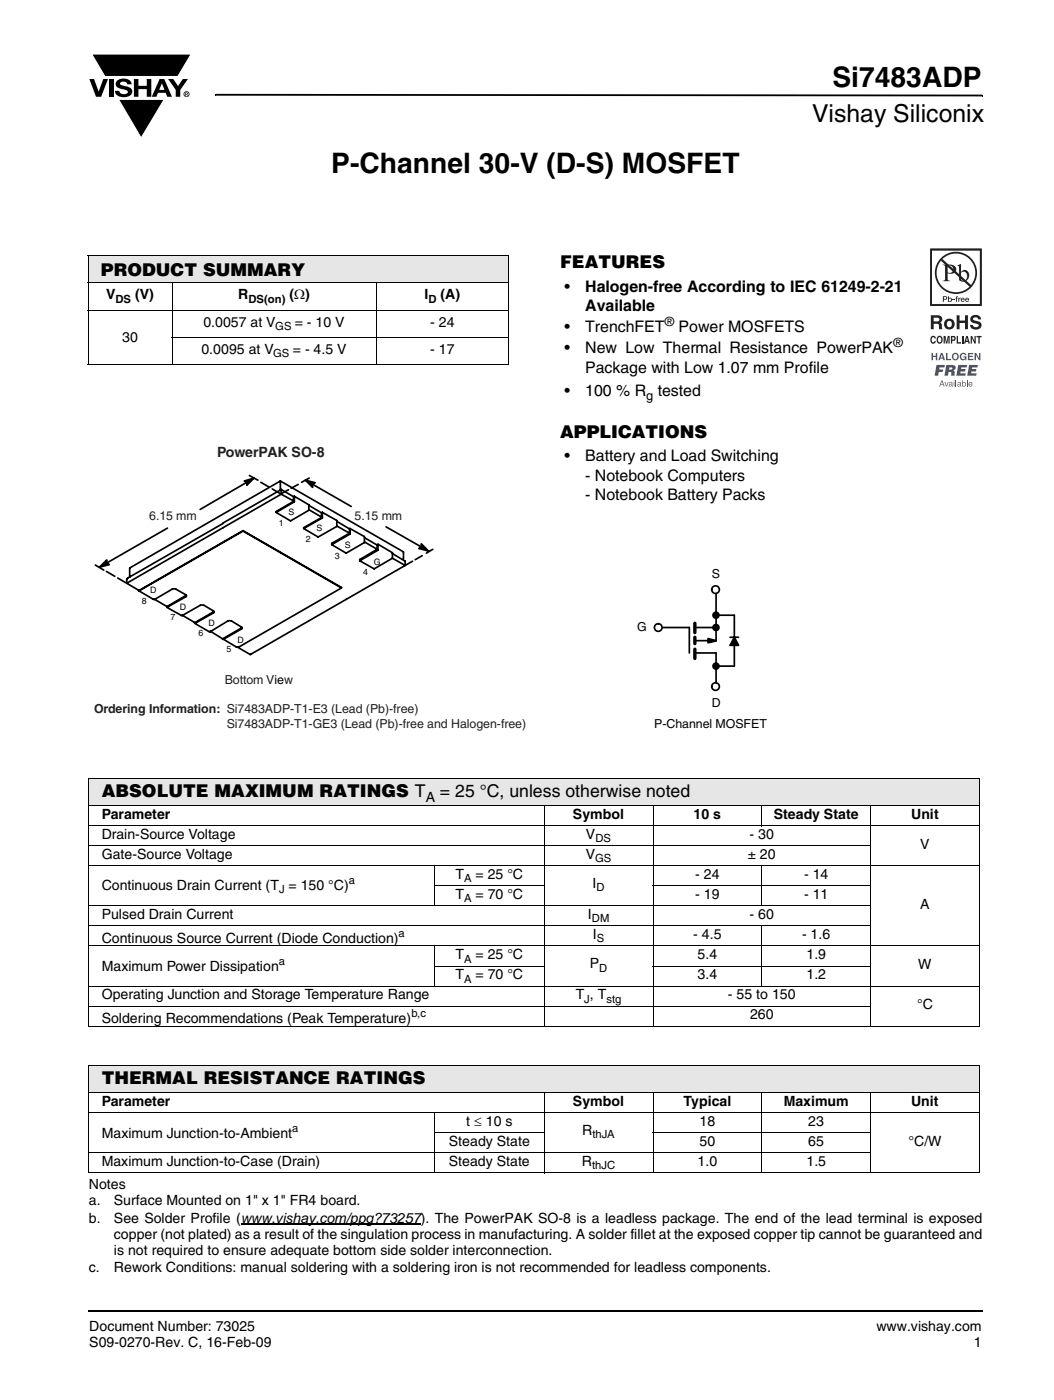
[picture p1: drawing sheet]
<svg xmlns="http://www.w3.org/2000/svg" width="210mm" height="279mm" viewBox="0 0 210 279" stroke-linecap="round" stroke-linejoin="round" font-family="sans-serif">
<g fill="#000">
<path d="M17.8 15.8h1l.9 2.5 .9-2.5h.9l-1.3 3.5h-1zM18.3 10.8h19.8l-2.6 4.5h-14.6zM21.7 15.8h.9v3.5h-.9zM23.4 16.1a2.08 2.08 0 0 1 2.8 .3l.1 .4h-.9a.78 .78 0 0 0-.7-.5 .78 .78 0 0 0-.8 .4l.3 .3 1 .2a1.06 1.06 0 0 1 1.2 1 1.06 1.06 0 0 1-1.1 1.1 1.71 1.71 0 0 1-2.4-1.2h.9a.95 .95 0 0 0 .8 .7 .95 .95 0 0 0 .9-.4 1.3 1.3 0 0 0-1.2-.6 1.02 1.02 0 0 1-1.1-.6 1.02 1.02 0 0 1 .2-1.1zM26.7 15.8h.9v1.3h1.7v-1.3h.9v3.5h-.9v-1.5h-1.7v1.5h-.9zM23.6 19.8h9.2l-4.6 7.7zM33.5 15.8h1.1l.9 1.4 1-1.4h1l-1.5 2.2v1.3h-.9v-1.4zM42.9 18.7h.2v.4h-.2zM43.1 18.7l152.8 .2v.3l-152.8-.1zM195.9 18.9h.2v.3h-.2zM17.6 261.5h.2v.4h-.2z"/>
<path d="M32.3 16.6l-.5 1.3h1zM31.8 15.8h1l1.5 3.5h-.9l-.3-.8h-1.6l-.3 .8h-.9z"/>
<path d="M37.1 18.6v.1h.2v-.1zM37 18.5h.4l.1 .2-.2 .1 .2 .3-.3-.3-.1 .3h-.1zM36.8 18.8a.45 .45 0 0 0 .9 0 .45 .45 0 0 0-.9 0zM36.6 18.8a.6 .6 0 0 1 1.2 0 .6 .6 0 0 1-1.2 0z"/>
</g>
<path d="M18.3 10.8h19.8l-2.6 4.5h-14.6zM23.6 19.8h9.2l-4.6 7.7z" fill="none" stroke="#fff" stroke-width=".2"/>
<path d="M17.8 261.7h178.2" fill="none" stroke="#000" stroke-width=".36"/>
<path d="M17.6 50.9h83.8v5.5h-83.8z" fill="#e6e6e6"/>
<path d="M17.5 50.9h84M17.5 56.4h84M17.6 51v21.7M34.3 56.3v16.6M75 56.3v16.6M101.4 51v21.7M17.5 61.9h84M17.5 72.8h84M34.2 67.3h67.3" fill="none" stroke="#000" stroke-width=".2"/>
<path d="M18.8 88.8h86.2v57h-86.2z" fill="#fff"/>
<g fill="none" stroke="#000" stroke-width=".34">
<path d="M48.7 96l2-.6-1.5 1.4v-.5zM49.7 94.9l1.7 .9M50.7 95.4l-10.8 6.3M55.9 96v1.9M55.9 96l-30 17.4v1.8M55.9 96l24.6 14.1v1.5M56.1 97.7v.9M56.1 97.7l2.5 1.4M56.1 97.7l-11.6 6.7M56.1 98.6l-30.8 17.8M56.1 98.6l2.5 1.4M58.7 99l-.1 .1v1l-3.5 2v.2"/>
<path d="M60.9 95.8l2 .5-.5 .4v.6zM60.9 95.8l9.2 5.3M61.7 95.4l-1.5 .9M19 112.8l1.7 1M21.3 111.7v.6l.5 .4-1.9 .5zM27.6 117.8l.1 .1M27.7 117.9l2.9 1.7h.3M30.9 119.6l3.8-2.1 .4 .1 2.1 1.2-.2 .3-3.6 2h-.1M30.9 119.6l2.4 1.5M33.4 105.4l-13.5 7.8M37 118.9l-3.7 2.2M44.5 104.5l-19.1 10.9-.1 .2v.8"/>
<path d="M48.5 106l19.6 11.3-20.6 11.9M48.5 105.9l19.6 11.4M48.5 105.9v.1M48.5 105.9l-20.8 11.9-2.4-1.4M48.5 106l-20.8 11.9M55.1 102.3l3.6-2.2v-1.1l2.9 1.7v1.1l-3.6 2.2zM60.6 105.5l3.7-2.1v-1.1l2.9 1.6v1.2l-3.7 2.1zM61.7 101.8l2.4 1.4M61.7 100.9l2.4 1.4M64.3 102.3h-.2v1l-3.5 2v.2M66.2 108.7l3.6-2.1v-1.1l2.9 1.6v1.2l-3.6 2.1zM67.2 104l2.5 1.6"/>
<path d="M67.2 105l2.5 1.4M69.7 106.4l-3.5 2v.3M69.8 105.5l-.1 .9M71.8 111.9l3.6-2.1v-1.2l2.9 1.7v1.1l-3.7 2.1zM72.8 107.3l2.4 1.5M72.8 108.2l2.4 1.4M75.2 109.6l-3.4 2.1v.2M75.4 108.7l-.2 .1v.8M77 105.1l8.5 4.9M78.3 110.5l2.5 1.5v.8M78.3 111.4l2.5 1.4M80.8 112.8l-30.8 17.8-5.4-3"/>
<path d="M84 108.5l1.5 1.5-2-.5 .5-.4zM86.3 109.6l-1.2 .8M33.3 121.2l2.9 1.6 4.1-2.1 .4 .1 1.9 1.1M36.5 122.8l2.4 1.5M38.9 124.4l2.8 1.7h.3l3.8-2.2h.4l1.9 1.2M42 126l2.4 1.5M42.6 121.9l.1 .2-.1 .2-3.8 2.1 3.8-2.3M44.4 127.5l.2 .1M48.2 125.1l.1 .3-.2 .1-3.5 2.1M48.2 125.3l-3.8 2.2"/>
</g>
<path d="M48.7 96l2-.6-1.5 1.4v-.5zM60.9 95.8l2 .5-.5 .4v.6zM21.3 111.7v.6l.5 .4-1.9 .5zM84 108.5l1.5 1.5-2-.5 .5-.4z" fill="#000"/>
<path d="M52 96.3l4.1 2.3M21.2 114l4.1 2.4" fill="none" stroke="#000" stroke-width=".34" stroke-dasharray="1.9 .7"/>
<path d="M59.5 96.7l-3.4 1.8M84.2 110.9l-3.4 1.9" fill="none" stroke="#000" stroke-width=".34" stroke-dasharray="1.6 .6"/>
<path d="M127.1 113h25.9v32.9h-25.9z" fill="#fff"/>
<path d="M142.8 118.4v9.5M138.6 125.2h4.2" fill="none" stroke="#000" stroke-width=".34"/>
<circle cx="142.7" cy="137" r=".76" fill="#fff"/>
<g fill="none" stroke="#000" stroke-width=".34">
<path d="M131.9 125.2h5.6v5.1M138.6 127.9h4.2l-1.6-.5v.9l1.6-.4M138.6 130.3h4.2v6M142.8 122.8h3.7v10.1h-3.7M145.6 127.2h1.7M146.5 127.2l.8 1.6h-1.7z"/>
<circle cx="142.7" cy="137" r=".76"/>
</g>
<path d="M138.6 124.4v1.8M138.6 127.2v1.3M138.6 129.6v1.8" fill="none" stroke="#000" stroke-width=".68"/>
<path d="M141.2 127.4l1.6 .5-1.6 .4zM146.5 127.2l.8 1.6h-1.7z" fill="#000"/>
<circle cx="131.3" cy="125.2" r=".76" fill="#fff"/>
<circle cx="131.3" cy="125.2" r=".76" fill="none" stroke="#000" stroke-width=".34"/>
<circle cx="142.7" cy="117.7" r=".76" fill="#fff"/>
<g fill="none" stroke="#000" stroke-width=".34">
<circle cx="142.7" cy="117.7" r=".76"/>
<circle cx="142.8" cy="122.8" r=".59"/>
<circle cx="142.8" cy="125.2" r=".59"/>
<circle cx="142.8" cy="132.9" r=".59"/>
</g>
<g fill="#000">
<circle cx="142.8" cy="122.8" r=".59"/>
<circle cx="142.8" cy="125.2" r=".59"/>
<circle cx="142.8" cy="132.9" r=".59"/>
</g>
<path d="M48 244.3h35.9" fill="none" stroke="#000" stroke-width=".21"/>
<g fill="#e6e6e6">
<path d="M17.7 155.3h177.7v5.5h-177.7z"/>
<path d="M17.7 212.6h177.7v5.5h-177.7z"/>
</g>
<g fill="none" stroke="#000" stroke-width=".2">
<path d="M17.6 155.3h177.9M17.7 155.4v49.3M195.4 155.4v49.3M17.6 160.8h112.6M17.6 164.8h177.9M17.6 168.8h156.2M17.6 172.8h177.9M86.6 176.8h22M86.7 172.7v8.2M108.6 160.7v44.2M130.2 176.8h43.6M130.3 160.7v44.2"/>
<path d="M130.4 160.8h43.2M152 160.7v4.2M152 172.7v8.2M173.7 160.7v44.2M173.8 160.8h21.7M17.6 180.8h156.2M17.6 184.8h156.2M17.6 188.8h177.9M17.6 196.8h177.9M86.6 192.8h22M86.7 188.7v8.2M130.2 192.8h43.6"/>
<path d="M152 184.7v12.2M17.6 200.8h156.2M17.6 204.8h177.9M17.6 212.6h177.9M17.6 218.1h112.6M17.7 212.6v21.4M108.6 218v16.1M130.3 218v16.1M130.4 218.1h43.2M152 218v16.1M173.7 218v16.1M173.8 218.1h21.7"/>
<path d="M195.4 212.6v21.4M17.6 222.1h177.9M17.6 230.1h156.2M17.6 234.1h177.9M86.6 226.1h22M86.7 222v12.1M130.2 226.1h43.6"/>
</g>
<g fill="#fff">
<path d="M182.2 49.6h13.6v29.9h-13.6z"/>
<path d="M185.6 49.6h10.2v27.6h-10.2z"/>
</g>
<path d="M185.9 50h9.6v10.7h-9.6zM185.6 49.6v11.5h10.2v-11.5z" fill="#201d1e"/>
<g fill="#3853a3">
<path d="M185.8 70.4h.3v.6h.6v-.6h.3v1.5h-.3v-.7h-.6v.7h-.3z"/>
<path d="M188.7 70.4h.3v1.2h.7v.3h-1z"/>
<path d="M191.6 70.6a.68 .68 0 0 1 1.2 .3l-.8-.2a.55 .55 0 0 0-.2 .6 .55 .55 0 0 0 .4 .4l.3-.3h-.3v-.3h.6v.8h-.2v-.2a.71 .71 0 0 1-1.1 0 .71 .71 0 0 1 .1-1.1z"/>
<path d="M193.1 70.4h1v.3h-.7v.3h.7v.3h-.7v.3h.8v.3h-1.1z"/>
<path d="M194.4 70.4h.3l.6 1v-1h.3v1.5h-.3l-.6-1v1h-.3z"/>
<path d="M186.8 72.8h1.7l-.1 .5h-1v.4h.7l-.1 .5h-.7l-.2 .8h-.7z"/>
<path d="M191.2 72.8h1.7l-.1 .5h-1l-.1 .3h.9l-.1 .5h-.9v.4h1.1l-.1 .5h-1.8z"/>
<path d="M193.3 72.8h1.8l-.1 .5h-1.1v.3h.9l-.1 .5h-.9l-.1 .4h1.1l-.1 .5h-1.8z"/>
<path d="M188.4 76.2h.2l.2 .8 .3-.8h.1l-.3 .9h-.2z"/>
<path d="M190.6 75.9h.2v1.2h-.2z"/>
<path d="M192.9 75.9h.1v1.2h-.1z"/>
<path d="M187.8 70.8l-.1 .5h.3zM187.7 70.4h.3l.5 1.5h-.3l-.1-.3h-.5l-.1 .3h-.3z"/>
<path d="M190.1 71.2a.5 .5 0 0 0 1 0 .5 .5 0 0 0-1 0zM189.8 71.2a.75 .75 0 0 1 1.5 0 .75 .75 0 0 1-1.5 0z"/>
<path d="M189.4 73.3l-.1 .5 .6-.1v-.3zM188.8 72.8l1.7 .2a.63 .63 0 0 1-.3 1l.3 .2-.1 .8h-.7l.1-.6-.4-.2h-.2l-.1 .8h-.7z"/>
<path d="M187.9 76.1l-.2 .5h.4zM187.8 75.9h.2l.4 1.2h-.1l-.2-.3h-.4l-.2 .3h-.1z"/>
<path d="M189.5 76.8v.2h.1h.2v-.3zM189.4 76.3l.3-.1 .2 .1 .2 .8-.8-.1v-.3l.6-.2-.3-.2-.3 .2z"/>
<path d="M190.3 76.2h.1v.9h-.1zM190.3 75.9h.1v.2h-.1z"/>
<path d="M191.2 76.8l-.1 .2h.2h.2v-.3zM191 76.3l.4-.1 .2 .1 .2 .8-.8-.1v-.3l.5-.2-.2-.2-.3 .2z"/>
<path d="M192 76.7a.31 .31 0 0 0 .6 0 .31 .31 0 0 0-.6 0zM191.9 75.9h.2v.5a.4 .4 0 0 1 .6 .3 .4 .4 0 0 1-.6 .3l-.2 .1z"/>
<path d="M193.4 76.4l-.1 .2h.5l-.1-.2zM193.4 76.3h.4l.1 .2 .1 .2h-.7l.3 .3 .4-.1-.3 .2a.47 .47 0 0 1-.5-.2 .47 .47 0 0 1 .2-.6z"/>
</g>
<g fill="#231f20">
<path d="M190.8 62.9h.6v1.1h1.1v-1.1h.6v2.8h-.6v-1.2h-1.1v1.2h-.6z"/>
<path d="M193.9 63.1a1.15 1.15 0 0 1 1.8 .6h-.5l-.1-.1a.68 .68 0 0 0-.9-.1v.3l.2 .2a1.29 1.29 0 0 1 1.4 .9 1.17 1.17 0 0 1-1.1 .9 1.17 1.17 0 0 1-1.2-1h.6v.2a.67 .67 0 0 0 1.1-.1l-.2-.2-.6-.2a.82 .82 0 0 1-.8-.5 .82 .82 0 0 1 .3-.9z"/>
<path d="M185.8 67.2l.4-.2 .3 .1 .2 .4-.7-.2a.66 .66 0 0 0 .2 1l.2-.3h.3a.54 .54 0 0 1-.5 .6 .54 .54 0 0 1-.6-.4z"/>
<path d="M188.2 67h.4l.2 1.2 .3-1.2h.3v1.6h-.2v-1.3l-.2 1.3h-.3l-.2-1.3v1.3h-.3z"/>
<path d="M190.8 67h.3v1.3h.6v.3h-.9z"/>
<path d="M191.9 67h.2v1.6h-.2z"/>
<path d="M193.6 67h.3l.5 1.1v-1.1h.2v1.6h-.2l-.5-1.1v1.1h-.3z"/>
<path d="M194.8 67h1v.3h-.4v1.3h-.2v-1.3h-.4z"/>
<path d="M190.1 59.7h.4v.2h-.4z"/>
<path d="M190.8 59.2l.3-.1-.2 .2 .2 .1v.2h-.2v.6h-.2v-.6h-.1z"/>
<path d="M191.2 59.4h.1v.2l.3-.2v.2h-.2v.6h-.2z"/>
<path d="M186.3 63.4v.7h.9a.39 .39 0 0 0 0-.6zM185.7 62.9h1.4a.79 .79 0 0 1 .8 .4 .79 .79 0 0 1-.1 .9l-.3 .2a.98 .98 0 0 1 .4 1.2l.1 .1h-.6l-.2-1-.9-.1v1.1h-.6z"/>
<path d="M189.1 64.1a.63 .63 0 0 0-.2 .8 .63 .63 0 0 0 .7 .3 .63 .63 0 0 0 .3-.7 .63 .63 0 0 0-.8-.4zM188.3 64.7a1.1 1.1 0 0 1 2.2 0 1.1 1.1 0 0 1-2.2 0z"/>
<path d="M187.3 67.3a.64 .64 0 0 0 .1 1h.2a.64 .64 0 0 0-.2-1zM187.1 67.1l.2-.1a.56 .56 0 0 1 .7 .4 .82 .82 0 0 1-.6 1.2h-.1a.89 .89 0 0 1-.2-1.5z"/>
<path d="M190 67.3v.5l.4-.1-.1-.3zM189.7 67h.6a.5 .5 0 0 1 .3 .5 .5 .5 0 0 1-.3 .5h-.3v.6h-.3z"/>
<path d="M192.9 67.4l-.2 .6h.3zM192.7 67h.3l.5 1.6h-.3l-.1-.3h-.4l-.1 .3h-.3z"/>
<path d="M185.9 50h9.6v10.7h-9.6zM185.6 49.6v11.5h10.2v-11.5z"/>
<path d="M188.3 59.3v.4l.4-.1v-.3zM188.1 59.1l.7 .1 .2 .3-.2 .3h-.5v.4h-.2z"/>
<path d="M189.2 59.8a.3 .3 0 0 0 .6 0 .3 .3 0 0 0-.6 0zM189.1 59.1h.2v.4a.38 .38 0 0 1 .5 .1 .38 .38 0 0 1 0 .5 .38 .38 0 0 1-.5 0l-.2 .1z"/>
<path d="M191.9 59.6l-.1 .2h.5l-.3-.3zM191.8 59.5h.5l.1 .4h-.6l.1 .1h.5a.42 .42 0 0 1-.6 .1 .42 .42 0 0 1 0-.6z"/>
<path d="M192.8 59.6l-.1 .2h.4l-.2-.3zM192.7 59.5h.4l.2 .4h-.6l.1 .1h.5a.42 .42 0 0 1-.7 .1 .42 .42 0 0 1 .1-.6z"/>
<path d="M189 53v1.4a.75 .75 0 0 0 1.2-.7 .75 .75 0 0 0-1.2-.7zM188.1 52.8a2.81 2.81 0 0 1 2.4 .4 .97 .97 0 0 1 0 1.2 .97 .97 0 0 1-1.2 .2l-.3-.1v1.1l.1 .3 .4 .2h-1.4l.3-.1 .1-.4v-2.3v-.2z"/>
<path d="M191.7 54.5v1.3l.2 .1a.72 .72 0 0 0 .8 0 .72 .72 0 0 0 .2-.8 .72 .72 0 0 0-.3-.8 .72 .72 0 0 0-.9 .2zM190.9 53l.8-.3v1.6a.89 .89 0 0 1 1.1-.4 .89 .89 0 0 1 .5 1.1 1.23 1.23 0 0 1-.7 1.1 1.23 1.23 0 0 1-1.3-.2v-2.7z"/>
<path d="M188 51.7a3.9 3.9 0 0 1 5.3-.1 3.9 3.9 0 0 1 .4 5.3zM187.7 52l5.7 5.2a3.9 3.9 0 0 1-5.3 .1 3.9 3.9 0 0 1-.4-5.3zM186.5 54.5a4.2 4.2 0 0 0 8.4 0 4.2 4.2 0 0 0-8.4 0z"/>
</g>
<g font-size="5.6">
<text x="166" y="17.4">Si7483ADP</text>
<text x="66.1" y="34.5">P-Channel 30-V (D-S) MOSFET</text>
</g>
<text font-size="4.9" x="162" y="24.4">Vishay Siliconix</text>
<g font-size="3.5">
<text x="111.8" y="53.5">FEATURES</text>
<text x="20.1" y="55">PRODUCT SUMMARY</text>
<text x="111.8" y="87.4">APPLICATIONS</text>
<text x="20.3" y="159.2">ABSOLUTE MAXIMUM RATINGS T</text>
<text x="87.8" y="159.2">= 25 °C, unless otherwise noted</text>
<text x="20.3" y="216.4">THERMAL RESISTANCE RATINGS</text>
</g>
<g font-size="3.2">
<text x="112.6" y="58.2">•</text>
<text x="116.7" y="58.2">Halogen-free According to IEC 61249-2-21</text>
<text x="116.7" y="62.1">Available</text>
<text x="112.6" y="66.3">•</text>
<text x="112.6" y="70.5">•</text>
<text x="116.7" y="66.3">TrenchFET</text>
<text x="116.7" y="70.5">New Low Thermal Resistance PowerPAK</text>
<text x="135.4" y="66.3">Power MOSFETS</text>
<text x="116.7" y="74.4">Package with Low 1.07 mm Profile</text>
<text x="112.6" y="79">•</text>
<text x="116.7" y="79">100 % R</text>
<text x="131.2" y="79">tested</text>
<text x="112.6" y="92.1">•</text>
<text x="116.7" y="92.1">Battery and Load Switching</text>
<text x="116.7" y="95.9">- Notebook Computers</text>
<text x="116.7" y="99.8">- Notebook Battery Packs</text>
</g>
<g font-size="2.8">
<text x="21.2" y="59.7">V</text>
<text x="27" y="59.7">(V)</text>
<text x="47.5" y="59.7">R</text>
<text x="57.7" y="59.7">(Ω)</text>
<text x="84.7" y="59.7">I</text>
<text x="87.9" y="59.7">(A)</text>
<text x="40.6" y="65.2">0.0057 at V</text>
<text x="58.8" y="65.2">= - 10 V</text>
<text x="85.8" y="65.2">- 24</text>
<text x="24.4" y="68.2">30</text>
<text x="40.2" y="70.6">0.0095 at V</text>
<text x="58.4" y="70.6">= - 4.5 V</text>
<text x="85.8" y="70.6">- 17</text>
<text x="84.9" y="160">A</text>
<text x="20.3" y="163.4">Parameter</text>
<text x="20.3" y="167.4">Drain-Source Voltage</text>
<text x="114.3" y="163.4">Symbol</text>
<text x="116.9" y="167.4">V</text>
<text x="138.4" y="163.4">10 s</text>
<text x="149.5" y="167.4">- 30</text>
<text x="154.4" y="163.4">Steady State</text>
<text x="181.8" y="163.4">Unit</text>
<text x="20.3" y="171.4">Gate-Source Voltage</text>
<text x="116.8" y="171.4">V</text>
<text x="149.2" y="171.4">± 20</text>
<text x="183.6" y="169.4">V</text>
<text x="20.3" y="177.5">Continuous Drain Current (T = 150 °C)</text>
<text x="90.9" y="175.4">T</text>
<text x="90.9" y="179.4">T</text>
<text x="94.9" y="175.4">= 25 °C</text>
<text x="94.9" y="179.4">= 70 °C</text>
<text x="118.2" y="177.2">I</text>
<text x="138.7" y="179.4">- 19</text>
<text x="138.7" y="175.4">- 24</text>
<text x="160.4" y="179.4">- 11</text>
<text x="160.4" y="175.4">- 14</text>
<text x="20.3" y="183.4">Pulsed Drain Current</text>
<text x="117.3" y="183.4">I</text>
<text x="149.5" y="183.4">- 60</text>
<text x="183.6" y="181.4">A</text>
<text x="20.3" y="188.1">Continuous Source Current (Diode Conduction)</text>
<text x="90.9" y="191.4">T</text>
<text x="94.9" y="191.4">= 25 °C</text>
<text x="118.3" y="187.4">I</text>
<text x="138.3" y="187.4">- 4.5</text>
<text x="139.2" y="191.4">5.4</text>
<text x="160" y="187.4">- 1.6</text>
<text x="160.9" y="191.4">1.9</text>
<text x="20.3" y="193.8">Maximum Power Dissipation</text>
<text x="90.9" y="195.4">T</text>
<text x="94.9" y="195.4">= 70 °C</text>
<text x="117.7" y="193.2">P</text>
<text x="139.2" y="195.4">3.4</text>
<text x="160.9" y="195.4">1.2</text>
<text x="183.2" y="193.4">W</text>
<text x="20.3" y="199.4">Operating Junction and Storage Temperature Range</text>
<text x="114.8" y="199.4">T , T</text>
<text x="145.2" y="199.4">- 55 to 150</text>
<text x="149.6" y="203.4">260</text>
<text x="182.9" y="201.4">°C</text>
<text x="20.3" y="204.1">Soldering Recommendations (Peak Temperature)</text>
<text x="20.3" y="220.6">Parameter</text>
<text x="114.3" y="220.6">Symbol</text>
<text x="136.3" y="220.6">Typical</text>
<text x="156.3" y="220.6">Maximum</text>
<text x="181.8" y="220.6">Unit</text>
<text x="20.3" y="227.1">Maximum Junction-to-Ambient</text>
<text x="93" y="224.6">t ≤ 10 s</text>
<text x="116.2" y="226.4">R</text>
<text x="139.5" y="224.6">18</text>
<text x="161.2" y="224.6">23</text>
<text x="20.3" y="232.6">Maximum Junction-to-Case (Drain)</text>
<text x="89.5" y="232.6">Steady State</text>
<text x="89.5" y="228.6">Steady State</text>
<text x="116.1" y="232.6">R</text>
<text x="139.2" y="232.6">1.0</text>
<text x="139.5" y="228.6">50</text>
<text x="160.9" y="232.6">1.5</text>
<text x="161.2" y="228.6">65</text>
<text x="181.2" y="228.7">°C/W</text>
<text x="17.7" y="237.3">Notes</text>
<text x="17.7" y="240.5">a.</text>
<text x="17.7" y="244.1">b.</text>
<text x="22.7" y="240.5">Surface Mounted on 1&quot; x 1&quot; FR4 board.</text>
<text x="22.7" y="244.1">See Solder Profile (www.vishay.com/ppg?73257). The PowerPAK SO-8 is a leadless package. The end of the lead terminal is exposed</text>
<text x="22.7" y="247.2">copper (not plated) as a result of the singulation process in manufacturing. A solder fillet at the exposed copper tip cannot be guaranteed and</text>
<text x="22.7" y="250.4">is not required to ensure adequate bottom side solder interconnection.</text>
<text x="17.7" y="253.9">c.</text>
<text x="22.7" y="253.9">Rework Conditions: manual soldering with a soldering iron is not recommended for leadless components.</text>
<text x="17.8" y="265.6">Document Number: 73025</text>
<text x="17.8" y="268.8">S09-0270-Rev. C, 16-Feb-09</text>
<text x="174.8" y="265.6">www.vishay.com</text>
<text x="194.3" y="268.8">1</text>
</g>
<text font-size="2.8" fill="#231f20" x="43.3" y="91.2">PowerPAK SO-8</text>
<g font-size="2.5">
<text x="132.6" y="65">®</text>
<text x="178.2" y="69.3">®</text>
<text x="128.9" y="79.8">g</text>
<text x="142" y="115.3">S</text>
<text x="127.1" y="126">G</text>
<text x="142" y="141.2">D</text>
<text x="130.5" y="145.3">P-Channel MOSFET</text>
</g>
<g font-size="2.5" fill="#231f20">
<text x="29.8" y="103.7">6.15 mm</text>
<text x="70.7" y="103.8">5.15 mm</text>
<text x="44.8" y="136.5">Bottom View</text>
<text x="18.8" y="142.2">Ordering Information: Si7483ADP-T1-E3 (Lead (Pb)-free)</text>
<text x="45.2" y="145.3">Si7483ADP-T1-GE3 (Lead (Pb)-free and Halogen-free)</text>
</g>
<g font-size="2.2">
<text x="23" y="60.4">DS</text>
<text x="49.6" y="60.4">DS(on)</text>
<text x="54.9" y="65.9">GS</text>
<text x="85.5" y="60.4">D</text>
<text x="54.5" y="71.3">GS</text>
<text x="118.7" y="172.1">GS</text>
<text x="118.8" y="168.1">DS</text>
<text x="55.7" y="178.3">J</text>
<text x="69.6" y="176.4">a</text>
<text x="92.6" y="176.1">A</text>
<text x="119" y="177.9">D</text>
<text x="92.6" y="180.1">A</text>
<text x="118.1" y="184.1">DM</text>
<text x="79.5" y="187">a</text>
<text x="119.1" y="188.1">S</text>
<text x="55.6" y="192.7">a</text>
<text x="92.6" y="192.1">A</text>
<text x="92.6" y="196.1">A</text>
<text x="119.5" y="193.9">D</text>
<text x="82.1" y="203">b,c</text>
<text x="116.6" y="200.1">J</text>
<text x="121" y="200.1">stg</text>
<text x="58.3" y="226">a</text>
<text x="118.2" y="227.1">thJA</text>
<text x="118.1" y="233.3">thJC</text>
</g>
<g font-size="1.8">
<text x="55.6" y="105.1">1</text>
<text x="57.5" y="102.9">S</text>
<text x="63.1" y="106">S</text>
<text x="61" y="108.1">2</text>
<text x="66.8" y="111.5">3</text>
<text x="68.8" y="109.4">S</text>
<text x="74.6" y="112.7">G</text>
<text x="29.9" y="118.3">D</text>
<text x="72.4" y="114.8">4</text>
<text x="28.3" y="120.6">8</text>
<text x="34" y="123.7">7</text>
<text x="35.9" y="121.7">D</text>
<text x="41.6" y="125">D</text>
<text x="39.6" y="126.9">6</text>
<text x="45.2" y="130.1">5</text>
<text x="47.4" y="128.3">D</text>
</g>
</svg>
